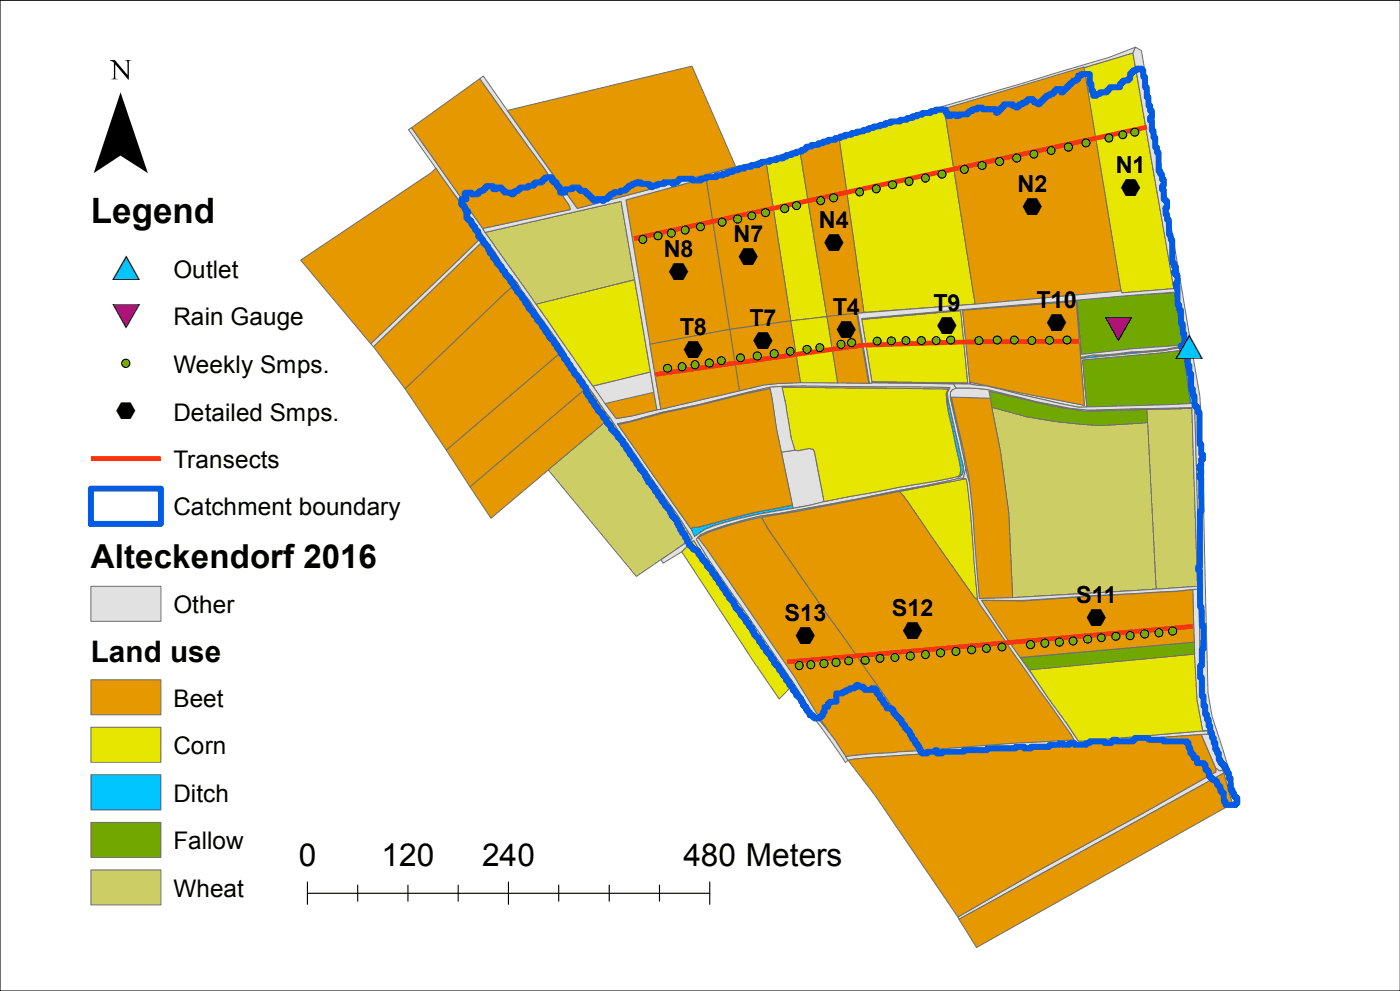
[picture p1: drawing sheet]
<svg xmlns="http://www.w3.org/2000/svg" width="420mm" height="297mm" viewBox="0 0 420 297" stroke-linecap="round" stroke-linejoin="round" font-family="sans-serif">
<g fill="#cdcd66" stroke="#6e6e6e" stroke-width=".3">
<path d="M343.9 122.8l13.6-.4 1.7 53.4-12.5 .8z" fill-rule="evenodd"/>
<path d="M297.5 122.1a102.5 102.5 0 0 0 24.8 4.9l7.4 .6 14.5-.9 2.5 49.9-43 2.6-1.2-25.4-2.4-18.3z" fill-rule="evenodd"/>
</g>
<path d="M296.6 117.3l19.2 4.5 9.6 1.5 18.5-.5 .3 3.9-14.5 .9a127.2 127.2 0 0 1-32.2-5.5z" fill-rule="evenodd" fill="#70a800" stroke="#6e6e6e" stroke-width=".3"/>
<path d="M285.3 119.1l11.7 .3 .5 2.7a207.6 207.6 0 0 1 5.7 46.1l.5 11-10 .2-1.5-17.8a139.7 139.7 0 0 0-3.5-27.6z" fill-rule="evenodd" fill="#e69800" stroke="#6e6e6e" stroke-width=".3"/>
<path d="M269.8 147.3l19.9-3.8a122.2 122.2 0 0 1 1.7 15l1.8 21.4-1-.8-13.4-18.9-5.7-8.6z" fill-rule="evenodd" fill="#e6e600" stroke="#6e6e6e" stroke-width=".3"/>
<g fill="#e69800" stroke="#6e6e6e" stroke-width=".3">
<path d="M228.4 155l10.5-1.6 30.9-6.1 1.3 1.6 21.1 30.2 1 .8a804 804 0 0 0 24.7 35.5l4.3 6.5-16.2 .9-29.3 2.3-40.6-58.2-5.7-8.3z" fill-rule="evenodd"/>
<path d="M209.3 161.1l2.9-1.5 3.1-1a101.4 101.4 0 0 1 13.1-3.6l1.9 3.6 5.3 7.6 41 58.9-8.9 .6a111.4 111.4 0 0 0-14.1 1.2l-3.2-5.1-4.8-6.6a424.4 424.4 0 0 0-24.1-36.7l-9.5-13.8z" fill-rule="evenodd"/>
</g>
<g fill="#e1e1e1" stroke="#6e6e6e" stroke-width=".3">
<path d="M209.3 161.1l3.5 4.7 18.3 26.7a331 331 0 0 1 14.6 22.8l2.6 3.5-5.6-6.4-3.9-6.4-15.8-23.1a347.6 347.6 0 0 1-14.2-21.2z" fill-rule="evenodd"/>
<path d="M234.4 135.6l4-.6 1 .1 3.2-.6 1.3 .2 .5 1.1 2.8 14.6-4.4 1.1-5 .9zM177.8 115.8l17.3-4.3 1 6.4-14.6 3.4z" fill-rule="evenodd"/>
</g>
<path d="M207.2 158.5l.7-.4h1.3a261 261 0 0 1 28.5-6.7l.1 1a123.6 123.6 0 0 0-26.3 6.3l-3.2 2.2zM284.5 116.2l.4 .1-.7 1.5 .3 2.6 4.5 19.5-.1 1.7-.4 .9-1 .6-.5-.2 .8-.4 .3-1.6-4.1-19.8-.3-3.1zM324 107l3.9-.6h2.9l8.4-.9 10.2-.8 5.5-1-2.7-16 .6-.1 5.2 32.9-1 .5-2.2-16 .1-.9-6 1.2-24.8 2.2z" fill-rule="evenodd" fill="#00c5ff" stroke="#6e6e6e" stroke-width=".3"/>
<path d="M122.5 38.9l1-.6 22 31.4 13.2 18.4 22.8 33 3.3 4.4 4.7-.8 39.6-9.3a172.5 172.5 0 0 1 24.8-.7l32 .4 .9 1.2-1.1 .6-.6 .6-.1 1.6 4.7 21.3-.8 3h-.8l-15.9 3.2a1044.2 1044.2 0 0 1-45.1 8.4l-6.7 1.7a65.9 65.9 0 0 0-10.3 3.7l-1.3 1.3 3.8 6.2 5.9 8.7a701.2 701.2 0 0 1 24.2 35.8l7.7 9.4 4 6.2-.8 .6-10.3-14.5-9-13.4-3.7-4.9-6.6-9.7a357.9 357.9 0 0 1-16-24l-3.5 3.4-5.6 3.3-.7-1 9.4-6.4-4.5-7-21.3-30.5a56.8 56.8 0 0 0-6-8.4l-.3-.9-4.8-6.6a128.3 128.3 0 0 0-9.5-14.1l-2.3-3.5-2.3-3.1-1.5-2.5-3.4-3.8-3.4-5.6-2.8-3.7-33.5 32.3-.8-.9 33.7-32.4-5.3-7.9-7.2-9.8zM185.2 127l22 31.5 1.1 2.4a17.9 17.9 0 0 1 8.2-4 142.4 142.4 0 0 1 21.3-4.5l16.1-3.4 26.6-4.7 6.5-1.4 .5 .2 1-.6 .4-.9 .1-1.7-4.8-21.1v-1l.7-1.5-28.9-.4a276.5 276.5 0 0 0-25 .2l-21.4 5.2-11.4 2.4-9 2.6zM220.7 50a240.1 240.1 0 0 0 21.5-6l90.5-26.8 7.9-3.1-.8 1.8-91.2 26.9a415 415 0 0 1-27.2 7.9z" fill-rule="evenodd" fill="#e1e1e1" stroke="#6e6e6e" stroke-width=".3"/>
<path d="M234.5 116.1l49.8 .5-.6 1.4 .3 3.1 3.7 17.3 .4 2.5-.3 1.6-.8 .4-6.5 1.4-11.6 1.9-21.7 4.2-2.8-14.6-.5-1.1-1.3-.2-3.2 .6-1-.1-1.1-3.7-1.8-10.9z" fill-rule="evenodd" fill="#e6e600" stroke="#6e6e6e" stroke-width=".3"/>
<path d="M181.5 121l14.6-3.4 .9 5.3-7.5 1.8-4.7 .8z" fill-rule="evenodd" fill="#e69800" stroke="#6e6e6e" stroke-width=".3"/>
<path d="M160.8 91.2l29.5-7.4 4.8 27.7-17.3 4.3z" fill-rule="evenodd" fill="#e6e600" stroke="#6e6e6e" stroke-width=".3"/>
<path d="M145.5 69.7l40.8-9.3 4 23.4-29.5 7.4z" fill-rule="evenodd" fill="#cdcd66" stroke="#6e6e6e" stroke-width=".3"/>
<path d="M187.7 59.9l24.1-6.5 7.1 45.3-24 4.5z" fill-rule="evenodd" fill="#e69800" stroke="#6e6e6e" stroke-width=".3"/>
<g fill="#e6e600" stroke="#6e6e6e" stroke-width=".3">
<path d="M229.7 48.4l10.3-2.9 8 49.4-10.8 1.3z" fill-rule="evenodd"/>
<path d="M258.4 95.8l29.7-2.7 2.2 21.7-28.7-.3z" fill-rule="evenodd"/>
</g>
<path d="M323 90l14.9-1.3 14.3-1 2.6 15.8-15.3 1.1-15.2 1.7z" fill-rule="evenodd" fill="#70a800" stroke="#6e6e6e" stroke-width=".3"/>
<path d="M360.3 220.2l3.1-.2 3.3 10.9-.8 .3-1.3-.9zM357.7 176.7l1.9-.1 .4 24.2 1.3 11.4 1.9 6.7-2.5 .2-1.7-9.1-.6-8.2zM210.1 160.4a85.8 85.8 0 0 1 23.7-6.5l23.3-4.3 31-6.2 1.6 .1-54.6 10.4a99.4 99.4 0 0 0-22.9 5.8l-2.9 1.4zM285.7 116.9l1.1-.6h1.7a40.5 40.5 0 0 1 13.1 1.8 206.2 206.2 0 0 0 19.6 4.3l5.1 .6 31.2-.8 .8 .2 1.4 53.1-.5 .3-1.7-53.4-32.1 .9-9.6-1.5-19.2-4.5 .4 2.1-11.7-.3 3.6 15.6 1.6 7.8 .3 2.2-.8-2.4-2.1-10.7-2.9-12.5 .1-1.6zM185.2 127l4-.7 9-2.6 11.4-2.4 21.4-5.2a276.5 276.5 0 0 1 25-.2l28.5 .3-.2 .4-49.8-.5 2 10.2a32.9 32.9 0 0 0 1.9 8.7l-4.1 .6-1.5-7.2-1.8-11.9-31.9 7.3-9.7 2.6-3.4 .8-.7 .1zM290.8 114.6l34.4 6.9-1.1-14 24.8-2.3 6-1.1-.1 .9-5.9 .8-24.2 2.2 1.3 14-2.4 .1-5.2-1-22.4-5.3-3.1-.3-2-.4zM256.9 93.9h.3l3.6 21h-.3zM258.4 95.5l64.6-5.5 1.3 16.3 15.2-1.7 15.3-1.1 .1 .2-5.5 1-10.2 .8-8.4 .9h-2.9l-3.9 .6-1.2-16.6-34.1 2.7 2.2 22.1-29.3-.4v-.3l28.7 .4-2.2-21.8-29.7 2.7zM337.9 88.7l14.9-1.1z" fill-rule="evenodd" fill="#e1e1e1" stroke="#6e6e6e" stroke-width=".3"/>
<path d="M251.7 42l31.5-9.4 9.3 58.6-33.4 2.5z" fill-rule="evenodd" fill="#e6e600" stroke="#6e6e6e" stroke-width=".3"/>
<path d="M283.2 32.6l41.9-12.5 11.1 67.1-43.7 4z" fill-rule="evenodd" fill="#e69800" stroke="#6e6e6e" stroke-width=".3"/>
<path d="M325.1 20.3l14.7-4.4 12.3 70.6-15.6 1.3-.3-.6z" fill-rule="evenodd" fill="#e6e600" stroke="#6e6e6e" stroke-width=".3"/>
<path d="M287.3 275l23.3-13.5 32-17.5 22.1-12.6-.1-1.1 1.3 .9 .8-.3 .4 .9-79.5 43.8zM289.7 140.4l.3 1.9a28.1 28.1 0 0 1 1.4 8.6l2.3 28.5a1615.2 1615.2 0 0 0 59.5-3.2l6-.4 .5-.3-.1 1.1-6.6 .6-25.3 1.4-20.8 1.4-12.5-.1 7.7 11.6 21.3 30.7 39.8-3.3 .2 1.1-84.7 5.9a228.8 228.8 0 0 0-24.3 2.1l-.8-1.1 7.8-.9 20-1.3a820.2 820.2 0 0 1 40.8-2.8l-7.6-11.1a660.5 660.5 0 0 1-21.4-30.9l-1-10.5a218.2 218.2 0 0 0-2.5-25.9l-.8-.1zM257.2 93.9l35.3-2.7 43.7-4 .3 .6 15.6-1.3 .7 1.1-14.9 1.1-79.5 6.8 3.2 19.3-.8 .1zM143.9 23.6l1.1-.8 28.2 39.7 47.5-12.5 .7 .7-33.7 9.3 10.5 62.7-1.2 .2-10.7-62.5-40.8 9.3-.7-1.2 26.2-5.7-.2-1.1-7.6-11.2z" fill-rule="evenodd" fill="#e1e1e1" stroke="#6e6e6e" stroke-width=".3"/>
<g fill="#e69800" stroke="#6e6e6e" stroke-width=".3">
<path d="M360.7 219.2l2.5-.1zM294.4 180l12.5 .2 46.1-2.9 4.7-.5 .5 15.8-52.2 4.5z" fill-rule="evenodd"/>
<path d="M240 45.5l11.7-3.5 7.4 51.7-11.1 1.2z" fill-rule="evenodd"/>
<path d="M185.3 127.3l4.1-.9 9.7-2.6 31.9-7.3 1.8 11.9 4.9 23a234.4 234.4 0 0 0-28.5 6.7h-1.3l-.7 .4z" fill-rule="evenodd"/>
</g>
<path d="M324.7 108l24.2-2.2 5.9-.8 2.2 16-31 1z" fill-rule="evenodd" fill="#70a800" stroke="#6e6e6e" stroke-width=".3"/>
<g fill="#e69800" stroke="#6e6e6e" stroke-width=".3">
<path d="M288.7 93.1l34.1-2.7 2.4 31.1-19.3-3.7-15.1-3.2z" fill-rule="evenodd"/>
<path d="M152.2 33.1l55.3-13.3 13.2 30.2-47.5 12.5z" fill-rule="evenodd"/>
<path d="M123.5 38.3l20.4-14.7 19.3 26.9 7.6 11.2 .2 1.1-26.2 5.7z" fill-rule="evenodd"/>
<path d="M90.2 78l39.2-26.3 1.3-1.3 14.2 20.3-33.7 32.4z" fill-rule="evenodd"/>
<path d="M112 104l33.5-32.3 2.8 3.7 3.4 5.6 3.4 3.8-3.2 2.7-30.4 29.1z" fill-rule="evenodd"/>
<path d="M121.5 116.6l30.4-29.1 3.2-2.7 1.5 2.5 2.3 3.1 10.1 14.6-35.1 30z" fill-rule="evenodd"/>
<path d="M133.9 135l35.1-30 1.7 3 4.8 6.6 .3 .9 .5 .5-35.3 30z" fill-rule="evenodd"/>
<path d="M141 146l35.3-30 6.7 9.3-35.8 30.1z" fill-rule="evenodd"/>
</g>
<path d="M164.4 140.9l18.6-15.6 2.3 3.6 17.5 25 4.8 7.5-16.7 11.4z" fill-rule="evenodd" fill="#cdcd66" stroke="#6e6e6e" stroke-width=".3"/>
<path d="M254.4 228l6.9-.9 99-6.9 4.3 10.1 .1 1.1-22.1 12.6-32 17.5-23.3 13.5-24.8-36.5z" fill-rule="evenodd" fill="#e69800" stroke="#6e6e6e" stroke-width=".3"/>
<path d="M204.5 165.5l3.5-3.4 8.2 12.9 18.1 25.7 3.2 5-3.8 3.9-7.7-11.3z" fill-rule="evenodd" fill="#e6e600" stroke="#6e6e6e" stroke-width=".3"/>
<path d="M340.6 14.1l1.7 1.1 17.6 103.5 .3 5.4 .8 30.6 1.3 53 1.2 7 3.4 10.4 4.3 15.5-1.6 .4-6.2-21a63.4 63.4 0 0 1-3.4-19.2l-.3-25.3-1.4-53.1-.4-.2-31.6 .8a134.7 134.7 0 0 1-20.1-3.8l-4.6-1.1a43.5 43.5 0 0 0-14.8-1.8l-.9-1.2 5 .1 5.1 .6 10.5 2.6 17.1 3.7 26.7-.8 6.7-.3 1-.5-5.2-32.9-.7-1.1-12.3-70.6z" fill-rule="evenodd" fill="#e1e1e1" stroke="#6e6e6e" stroke-width=".3"/>
<g fill="#e69800" stroke="#6e6e6e" stroke-width=".3">
<path d="M287.6 275.6l79.5-43.8 2.5 9.2-76.7 43.1z" fill-rule="evenodd"/>
<path d="M211.8 53.3l17.9-4.9 7.5 47.8-18.3 2.5z" fill-rule="evenodd"/>
</g>
<path d="M308.7 200.8l49.5-4.7 .8 13.9 1.7 9.1-37.3 3.1-3.7-5.6-5.1-6.9z" fill-rule="evenodd" fill="#e6e600" stroke="#6e6e6e" stroke-width=".3"/>
<path d="M306.1 197.2l52.1-4.6 .1 3.5-49.6 4.8z" fill-rule="evenodd" fill="#70a800" stroke="#6e6e6e" stroke-width=".3"/>
<g fill="#e69800" stroke="#6e6e6e" stroke-width=".3">
<path d="M218.9 98.7l18.3-2.5 2.9 18.5-6.8 .3-4.2 .4-7.3 1.8z" fill-rule="evenodd"/>
<path d="M194.9 103.2l24-4.5 2.9 18.5-23.6 5.5z" fill-rule="evenodd"/>
<path d="M248 94.9l8.9-1 3.6 21-9.3-.1z" fill-rule="evenodd"/>
</g>
<path d="M237.2 96.2l10.8-1.3 3.2 19.9-11.1-.1z" fill-rule="evenodd" fill="#e6e600" stroke="#6e6e6e" stroke-width=".3"/>
<path d="M139.4 57.8h2v.5h2v-.5h.5v-.6h1v-.4h.5v-.5h.5v-.5h2v.9h1v-.5h1.5v.5h.5v.5h.5v.6h2v.5h.5v-.5h.5v-.6h1.1v-.5h.5v-.5h2.4v-.5h1.5v-.5h.6v-.5h2v-.5h.5v-.5h.5v-.5h2v1h.5v.5h1v1h.5v.5h.5v1.6h1.5v-1.1h2v-.5h2.1v.5h.5v.5h1.4v.6h.5v.4h.5v.5h.6v.5h.5v.5h.5v.5h1v-.5h1.5v.5h.5v-.5h1v-.5h.5v-.5h.5v-.5h1v-.5h2v-.5h1.5v-.5h.5v-.6h.6v-.5h1v-.5h1v-.4l1.4-.1v.5h2.6v.5h.5v.5h.5v-.5h1.5v-.5h2l-.1-.5h2.6v.5h.5v-.5h1v-.5h.5v-.5h4v.5h2.5v-.5h1.6v-.5h3v-.5h2v-.5h1.5v-.5h1.5v-.5h1.5v-.5h2v-.6h2v-.5h2v-.5h1.1v-.5h2.4v-.5h2v-.5h2.1v-.5h1v-.5h1.5v-.5h1.5v-.5h1.5v-.5h1v-.5h.5v-.6h1.5v-.5h2.1v-.5h1.4v-.5h1.5v-.5h2.1v-.5h1.5v-.5h1.5v-.5h2v-.5h1.5v-.4l2-.1v-.4l1.5-.1v-.5h1.5v-.5h2v-.5h1.5v-.5h1.6v-.5h2.9v-.5h2.1v-.5h1.5v-.5h1.5v-.5h1.5v-.5h2.5v-.5h1.5v-.5h3.1v.9h.5v1h1l-.1-.5h1.5v.5h1v-.5h2.6v-.5h.5v-.5h1v-.5h1.4v-.5h1.6v.5h4v1h.5v-.5h.5v-.5h.5v-.5h.6v-.5h.4v-.6h2.5v.6h1v.5h.5v-.5h.6v-.6h1v-.5h1v-.5h.5v-.5h1.4v.5h.5v.5h1.1v.5h.5v-.5h.5v-.5h.5v-.5h.5v-.5h.5v-.5h1v-.5h1v-.5h.5v-.5h.5v-.5h1.5v1h.5v-.5h.5v-.5h.5v-.5h.5v-.5h.5v-.6h.5v-.4l.5-.1v-.4h1.1v-.5h.5v-1h.9v-.5h2.5v2.9h.5v2.1h.6v1.5h1v-.5h1v-.5h2v-.5h.5v-.5h.4v-.5h3.1v-1.1h.5v-.5h.5v-.5h1.5v-.5h.5v-1.5h.6v-.5h.4v-.5h1v-.5h1.5v.5h.5v2h.5v3.1h.5v2.9h.5v2.6h.6v1.5h.5v2h-.5v1h.5v3h.5v2h.5v3h.5v1.5h.5v5.6h.5v.9h.5v1.6h.5v2h-.5v1h.5v3h.5v.5h.5v2h-.5l.1 2.1h.4v1.5h.5l.1 4.5h.5v1.5h.5v7h.6v1h.5v1.6h-.5v.5h.5v.5h.5v2.4h-.5v1h.5v5.6h.5v1.5h.5v4h.5v3h.5v3.6h-1v.5h1.5v.5h.5v5h.5v2.5h.5v4.5h.5v2h.5v3.1h.6v.5h.5v1.4h.5v9.6h.5v3h.5v1.6h-.5v1.9h-.5v1h.5v1.6h-.5v1h.5l.1 10.1h-.5v16.6h-.6v1h.6v11h.5l.1 5.6h.5v7h-.5v5h-.6v3.5h.6v5.5h.5v3.1h.5v2.5h.5v1.5h.5v2h.5v2h.5v1.5h.5v1.5h.5v2h.5v1.1h.5v2h.5v.9h.5v.5h.6v.5h.5v1h.5v1.1h.5v1.5h.5v3.5h.5v1h.5v1h.5v.5h.5v1.5h-.5v.5h-3v-1h-.5v-2.5h-.6v-.5h-.5v-1.5h-.5v-.5h-.5v-1h-.5v-.5h-.9v-.5h-.5v-.5h-.5v-1.5h-.5v-.6h-.5v-1.4h-.6v-.5h-2v-1.5h-1v-1h-.5v-.5h-.5v-1.6h-.5v-1.5l-.5 .1v-.5h-7.1v-.5h-4.5v-.5h-4v.5h-.5v.5h-5v-.5h-1v.5h-.5v.5h-2.1v-.5h-4.5v.5h-1v.5h-3.5v-.5h-1.6v.5h-1.9v-.4h-1v.4l-3.1 .1v.5h-5.5v.5h-2v-.5h-2.5v.5h-8.6v.5h-7v.5h-6.5v.5h-1.6v-1h-.5v.5h-2.4v.5h-1.6v-.5h-.5v-.9h-.5v-1h-.5v-.5h-.5v-1.1h-.5v-.5h-.5v-1h-.5v-1h-.5v-.5h-.5v-.5h-.5v-.9h-.5v-.6h-.6v-1h-.5v-.5h-.5v-.5h-.5v-.5h-.4v-.5h-.5v-1h-.5v-.5h-1.5v-1h-.6v-.6h-.5v-.9h-.5v-.5h-.5v-1h-.5v-.5h-.5v-1h-.5v-.5h-1v.5h-2v-.5h-.6v-.5h-1.4v-.6h-.5v.6h-.5v.5h-1.5v.5h-1.1v.5h-1v.5h-2l.1 2.5h-2v.5h-.6v1.1h-1v1.5h-.5v1h-.5v.5h-.5v.4h-1.5v-.4h-.4v-.5h-1.1v-1h-.5v-.5h-.5v-1h-.5v-.6h-.5v-1h-.5v-1h-.5v-.5h-.5v-.5l-.5 .1v-1h-.5v-.5h-.5v-1.1h-.5v-.5h-.6v-1h-.5v-.5h-.5v-1h-.5v-.5h-.5v-1h-.5v-.5h-.5v-1h-.5v-.5h-.5v-.5h-.5v-1h-.5v-.5h-.5v-1h-.5v-.5h-.5v-.5h-.5v-1.1h-.5v-.4h-.5v-1h-.5v-.5h-.5v-1h-.5v-.5h-.5v-.5h-.5v-1.1h-.5v-1h-.6v-.5h-.5v-.9h-.5v-.5h-.5v-1h-.5v-.5h-.5v-.6h-.5v-1h-.5v-.5h-.5v-.5h-.5v-1h-.5v-1h-.5v-.4h-.5v-.6h-.5v-1h-.5v-.5h-.5v-1h-.5v-.5h-.5v-1h-.5v-.5h-.5v-1h-.5v-.5h-.5v-1h-.5v-.5h-.6v-1h-.5v-.5h-.5v-.5h-.5v-1h-.5v-.5h-.5v-.6h-.5v-1h-.5v-.5h-.5v-.9h-.5v-.5h-1v-.5h-.5v-.5h-.5v-.5h-.5v-1.1h-.5v-1h-.5v-1h-.5v-.5h-.5v-1l-.5 .1v-1h-.5v-1.1h-.5v-1h-.5v-.5h-.6v-.5h-.5v-1h-.5v-1h-.5v-.5h-.5v-.5h-.5v-1h-.5v-.5h-.5v-1h-.5v-.5h-.5v-1h-.5v-.5h-.5v-1h-.6v-.6h-.5v-1h-.9v-.9h-.5v-1h-.5v-1h-.5v-.5h-.5v-.5h-.5v-1.1h-.5v-.5h-.5v-1h-.6v-.5h-.5v-.9h-.5v-.5h-.5v-1.1h-.5v-.5h-.5v-1h-.5v-.5h-.5v-1h-.5v-.5h-.5v-.5h-.5v-1l-.5 .1v-.6h-.6v-.5h-.5v-.5h-.5v-1h-.4v-.5h-.5v-.5h-.5v-1h-.5v-.5h-.5v-1h-.5v-.6h-.5v-.4h-.5v-1h-.6v-.5h-.5v-1h-.5v-.5h-.5v-1h-.5v-.5h-.5v-1.1h-.5v-1.5h-.5v-.4h-.5v-1h-.5v-.5h-.5v-1.1h-.5v-.5h-.6v-.5h-.5v-1h-.5v-.5h-.5v-1h-.5v-.5h-.4v-1h-.5v-.5h-.5v-1h-.5v-.5h-.5v-1h-.5v-.5h-.6v-1h-.5v-.5h-.5v-1h-.5v-.5h-.5v-.5h-.5v-1h-.5v-.5h-.5v-1h-.5v-.5h-.5v-1h-.5v-.6h-.5v-.5h-.6v-1h-.5v-.4h-.5v-1h-.5v-.5h-.5v-.5h-.5v-1h-.4v-.6h-.5v-1h-.5v-.5h-.5v-1h-.5v-.5h-.6v-.4h-.5v-1h-.5v-.6h-.5v-1h-.5v-.5h-.5v-1h-.5v-.5h-.5v-.5h-.5v-1h-.5v-.5h-.5v-1h-.5v-.5h-.6v-.5h-.5v-1h-.5v-.5h-.5v-1h-.5v-.5h-.5v-1h-.5v-1.1h-.5v-.5h-.4v-.4h-.5v-1h-.5v-.5h-.6v-.5h-.5v-1.5h-.5v-.6h-.5v-1h-.5v-.5h-.5v-1h-.5v-.4h-.5v-.5h-.5v-1.6h.5v-.5h-.5v-.5h-.5v-1h-.5v-.5h-.5v-1.5h1.5v-.5h-.5z" fill="none" stroke="#005ce6" stroke-width="1.8"/>
<path d="M344 38.1l-153.9 33.5M323.7 102.3a1259.2 1259.2 0 0 0-65.2 1.3l-62.1 8.7M357.7 187.8l-121.6 10.7" fill="none" stroke="#fa3411" stroke-width="1.4" stroke-linecap="butt"/>
<g fill="#76ad00" stroke="#000" stroke-width=".34">
<circle cx="205.5" cy="69" r="1.21"/>
<circle cx="216.6" cy="66.6" r="1.21"/>
<circle cx="221.2" cy="65.7" r="1.23"/>
<circle cx="210.1" cy="68" r="1.19"/>
<circle cx="197.4" cy="70.7" r="1.21"/>
<circle cx="201.3" cy="69.9" r="1.21"/>
<circle cx="192.8" cy="71.8" r="1.21"/>
<circle cx="229.6" cy="63.8" r="1.21"/>
<circle cx="238.9" cy="61.7" r="1.21"/>
<circle cx="235.3" cy="62.5" r="1.23"/>
<circle cx="247.1" cy="199" r="1.23"/>
<circle cx="239.7" cy="199.5" r="1.21"/>
<circle cx="243.2" cy="199.3" r="1.21"/>
<circle cx="254.5" cy="198.1" r="1.19"/>
<circle cx="250.8" cy="198.6" r="1.23"/>
<circle cx="336.7" cy="40.4" r="1.19"/>
<circle cx="332.6" cy="41.4" r="1.21"/>
<circle cx="340.4" cy="39.6" r="1.21"/>
<circle cx="225.5" cy="64.7" r="1.19"/>
<circle cx="325.7" cy="42.9" r="1.21"/>
<circle cx="320.4" cy="44.1" r="1.23"/>
<circle cx="315.2" cy="45.1" r="1.19"/>
<circle cx="310.1" cy="46.2" r="1.19"/>
<circle cx="304.9" cy="47.4" r="1.23"/>
<circle cx="299.8" cy="48.4" r="1.21"/>
<circle cx="294.6" cy="49.6" r="1.21"/>
<circle cx="289.2" cy="50.8" r="1.21"/>
<circle cx="282.5" cy="52.3" r="1.21"/>
<circle cx="277.5" cy="53.4" r="1.21"/>
<circle cx="272.6" cy="54.4" r="1.21"/>
<circle cx="267.7" cy="55.4" r="1.21"/>
<circle cx="262.8" cy="56.6" r="1.21"/>
<circle cx="257.8" cy="57.6" r="1.19"/>
<circle cx="250" cy="59.3" r="1.23"/>
<circle cx="246.1" cy="60.2" r="1.21"/>
<circle cx="208.4" cy="109.4" r="1.21"/>
<circle cx="212.7" cy="108.9" r="1.23"/>
<circle cx="216.3" cy="108.1" r="1.19"/>
<circle cx="200.2" cy="110.4" r="1.21"/>
<circle cx="204.5" cy="109.9" r="1.21"/>
<circle cx="222.1" cy="107.3" r="1.19"/>
<circle cx="232.2" cy="106.1" r="1.23"/>
<circle cx="237" cy="105.3" r="1.19"/>
<circle cx="242.1" cy="104.8" r="1.21"/>
<circle cx="245.9" cy="104.2" r="1.19"/>
<circle cx="252.2" cy="103.3" r="1.21"/>
<circle cx="255.4" cy="102.8" r="1.23"/>
<circle cx="263.1" cy="102.3" r="1.19"/>
<circle cx="271.7" cy="102.1" r="1.19"/>
<circle cx="267.4" cy="102.2" r="1.21"/>
<circle cx="276.3" cy="102.1" r="1.21"/>
<circle cx="280.8" cy="102.1" r="1.19"/>
<circle cx="285.2" cy="102" r="1.21"/>
<circle cx="304.2" cy="102" r="1.19"/>
<circle cx="309.5" cy="102.1" r="1.19"/>
<circle cx="293.6" cy="102.1" r="1.21"/>
<circle cx="299.1" cy="102" r="1.21"/>
<circle cx="314.8" cy="102" r="1.21"/>
<circle cx="320" cy="102" r="1.21"/>
<circle cx="227.1" cy="106.7" r="1.23"/>
<circle cx="300.5" cy="194" r="1.19"/>
<circle cx="309.1" cy="193.3" r="1.23"/>
<circle cx="313.3" cy="192.8" r="1.21"/>
<circle cx="317.7" cy="192.5" r="1.23"/>
<circle cx="321.8" cy="192.2" r="1.21"/>
<circle cx="326.2" cy="191.6" r="1.21"/>
<circle cx="330.3" cy="191.2" r="1.19"/>
<circle cx="334.7" cy="190.8" r="1.21"/>
<circle cx="338.9" cy="190.6" r="1.21"/>
<circle cx="343.3" cy="190.1" r="1.23"/>
<circle cx="347.6" cy="189.7" r="1.21"/>
<circle cx="351.7" cy="189.2" r="1.23"/>
<circle cx="286.7" cy="195.3" r="1.21"/>
<circle cx="291.4" cy="194.9" r="1.21"/>
<circle cx="282.1" cy="195.7" r="1.23"/>
<circle cx="268.4" cy="197.1" r="1.19"/>
<circle cx="259.5" cy="198" r="1.21"/>
<circle cx="277.5" cy="196.2" r="1.21"/>
<circle cx="273" cy="196.7" r="1.23"/>
<circle cx="263.9" cy="197.4" r="1.19"/>
<circle cx="295.8" cy="194.4" r="1.19"/>
</g>
<path d="M419.9 .1h-419.9v297h419.9" fill="none" stroke="#000" stroke-width=".34"/>
<path d="M92.2 264.5v6.6M92.2 267.8h120.7M107.3 265.4v4.8M122.4 265.4v4.8M137.4 265.4v4.8M152.5 264.5v6.6M167.6 265.4v4.8M182.7 265.4v4.8M197.8 265.4v4.8M212.9 264.5v6.6" fill="none" stroke="#000" stroke-width=".34"/>
<circle cx="37.7" cy="108.9" r="1.23" fill="#76ad00" stroke="#000" stroke-width=".34"/>
<path d="M27.3 137.5h21" fill="none" stroke="#fa3411" stroke-width="1.4" stroke-linecap="butt"/>
<path d="M27.3 146.5h21v10.6h-21z" fill="none" stroke="#005ce6" stroke-width="1.8"/>
<path d="M27.3 175.8h21v10.5h-21z" fill-rule="evenodd" fill="#e1e1e1" stroke="#6e6e6e" stroke-width=".3"/>
<path d="M27.3 203.8h21v10.5h-21z" fill-rule="evenodd" fill="#e69800" stroke="#6e6e6e" stroke-width=".3"/>
<path d="M27.3 218h21v10.5h-21z" fill-rule="evenodd" fill="#e6e600" stroke="#6e6e6e" stroke-width=".3"/>
<path d="M27.3 232.3h21v10.6h-21z" fill-rule="evenodd" fill="#00c5ff" stroke="#6e6e6e" stroke-width=".3"/>
<path d="M27.3 246.6h21v10.5h-21z" fill-rule="evenodd" fill="#70a800" stroke="#6e6e6e" stroke-width=".3"/>
<path d="M27.3 260.8h21v10.5h-21z" fill-rule="evenodd" fill="#cdcd66" stroke="#6e6e6e" stroke-width=".3"/>
<text font-size="49.2" x="28.1" y="51.9">¯</text>
<g font-size="12.4" fill="#00c5ff">
<text x="33.5" y="83.8">#</text>
<text x="352.3" y="107.3">#</text>
</g>
<g font-size="12.4">
<text x="33.5" y="84.1">*</text>
<text x="42.2" y="91.1" transform="rotate(-180 42.2 91.1)">*</text>
<text x="339.8" y="94.9" transform="rotate(-180 339.8 94.9)">*</text>
<text x="352.3" y="107.5">*</text>
</g>
<g font-size="12.4" fill="#a900e6">
<text x="42.2" y="91.4" transform="rotate(-180 42.2 91.4)">#</text>
<text x="339.8" y="95.2" transform="rotate(-180 339.8 95.2)">#</text>
</g>
<text font-size="10.5" x="27.3" y="67">Legend</text>
<text font-size="9.9" x="27.3" y="170.2">Alteckendorf 2016</text>
<g font-size="9.5">
<text x="89.6" y="259.5">0</text>
<text x="114.4" y="259.5">120</text>
<text x="144.6" y="259.5">240</text>
<text x="204.9" y="259.5">480 Meters</text>
</g>
<text font-size="8.9" x="27.3" y="198.4">Land use</text>
<g font-size="8.5">
<text x="336.1" y="58.7">%</text>
<text x="306.7" y="64.5">%</text>
<text x="247.2" y="75.3">%</text>
<text x="200.6" y="83.8">%</text>
<text x="221.5" y="79.5">%</text>
<text x="250.9" y="101.3">%</text>
<text x="281" y="100.2">%</text>
<text x="314" y="99.2">%</text>
<text x="205" y="107.3">%</text>
<text x="225.9" y="104.5">%</text>
<text x="270.8" y="191.5">%</text>
<text x="325.9" y="187.7">%</text>
<text x="238.6" y="193.2">%</text>
</g>
<text font-size="8.4" x="34.8" y="125.7">%</text>
<g font-size="7.3">
<text x="52" y="83.2">Outlet</text>
<text x="52" y="97.5">Rain Gauge</text>
<text x="52" y="111.8">Weekly Smps.</text>
<text x="52" y="126.1">Detailed Smps.</text>
<text x="52" y="140.3">Transects</text>
<text x="52" y="154.5">Catchment boundary</text>
<text x="52" y="183.8">Other</text>
<text x="52" y="211.9">Beet</text>
<text x="52" y="226.1">Corn</text>
<text x="52" y="240.4">Ditch</text>
<text x="52" y="254.6">Fallow</text>
<text x="52" y="268.9">Wheat</text>
</g>
<g font-size="7">
<text x="334.6" y="51.9">N1</text>
<text x="305.2" y="57.7">N2</text>
<text x="245.6" y="68.5">N4</text>
<text x="199.1" y="77">N8</text>
<text x="220" y="72.7">N7</text>
<text x="249.8" y="94.5">T4</text>
<text x="279.9" y="93.4">T9</text>
<text x="310.9" y="92.4">T10</text>
<text x="203.9" y="100.5">T8</text>
<text x="224.8" y="97.7">T7</text>
<text x="267.5" y="184.7">S12</text>
<text x="322.8" y="180.9">S11</text>
<text x="235.3" y="186.3">S13</text>
</g>
</svg>
